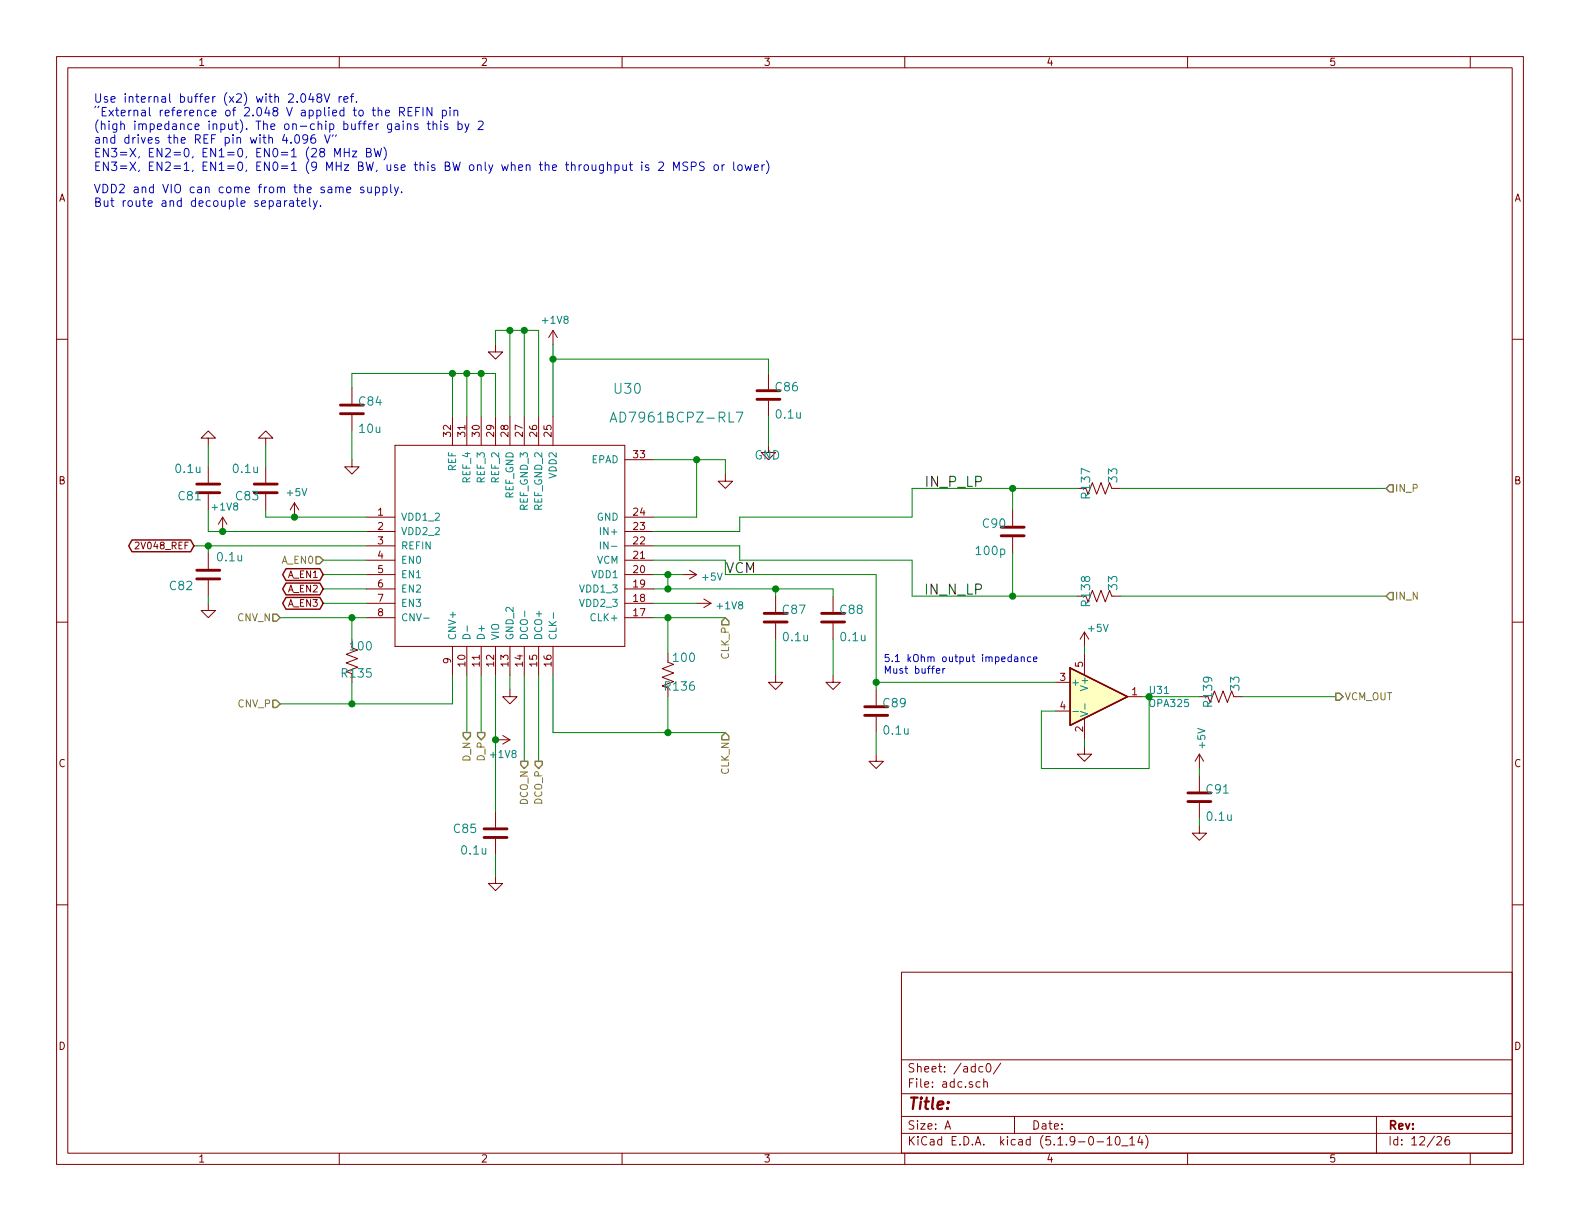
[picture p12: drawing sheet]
<svg xmlns="http://www.w3.org/2000/svg" width="279mm" height="216mm" viewBox="0 0 279 216" stroke-linecap="round" stroke-linejoin="round" font-family="sans-serif">
<g fill="none" stroke="#840000" stroke-width=".18">
<path d="M10 10h259.4v195.9h-259.4zM12 12h255.4v191.9h-255.4zM60 10v2M110 10v2M160 10v2M210 10v2M260 10v2M10 60h2M97.8 58.4v2.6M97.8 58.4l-.8 1.3M97.8 58.4l.8 1.3M267.4 60h2"/>
<path d="M36.8 77.5h1.3l-1.3-1.3-1.2 1.3h1.2v1.2M47 77.5h1.3l-1.3-1.3-1.3 1.3h1.3v1.2M62.2 68.6v2.8M62.2 73.4v2.8M69.8 78.7h40.7v35.6h-40.7zM80 73.7v5M82.5 73.7v5M85.1 73.7v5M87.6 61v1.2h1.3l-1.3 1.3-1.2-1.3h1.2M87.6 73.7v5M90.2 73.7v5M92.7 73.7v5"/>
<path d="M95.2 73.7v5M97.8 73.7v5M135.9 78.7v1.3h1.3l-1.3 1.3-1.3-1.3h1.3M135.9 66v2.8M135.9 70.9v2.8M23.9 96l.5-.1 .2 .3-.7 .9h.7M36.8 82.6v2.7M36.8 87.4v2.8M36.8 97.8v2.8M39.4 91.4l-.8 1.3M39.4 91.4v2.6M39.4 91.4l.7 1.3"/>
<path d="M47 82.6v2.7M47 87.4v2.8M52.1 88.9l-.8 1.3M52.1 88.9v2.5M52.1 88.9l.7 1.3M62.2 81.3v1.3h1.3l-1.3 1.2-1.2-1.2h1.2M64.8 91.4h5M64.8 94h5M64.8 99.1h5M64.8 96.5h5M110.5 91.4h5.1M110.5 94h5.1"/>
<path d="M110.5 99.1h5.1M110.5 96.5h5.1M110.5 81.3h5.1M128.3 83.8v1.3h1.2l-1.2 1.3-1.3-1.3h1.3M179.1 90.2v2.8M179.1 95v2.8M190.5 86.4h1.3M193.5 86.4l.4 1 .8-2.1 .8 2.1 .7-2.1 .4 1.1h1.5M10 110h2M36.8 106.7v1.3h1.3l-1.3 1.2-1.2-1.2h1.2M36.8 102.6v2.8M62.2 114.6l1 .3-2 .8 2 .8-2 .7 1 .4"/>
<path d="M62.2 119.4v1.3M64.8 109.2h5M64.8 106.7h5M64.8 104.1h5M64.8 101.6h5M80 114.3v5.1M82.5 114.3v5.1M85.1 114.3v5.1M87.6 114.3v5.1M90.2 114.3v5.1M92.7 114.3v5.1M95.2 114.3v5.1"/>
<path d="M97.8 114.3v5.1M110.5 109.2h5.1M110.5 106.7h5.1M110.5 104.1h5.1M110.5 101.6h5.1M118.1 115.6v1.5l1 .4-2 .7 2 .8-2 .8 2 .7-2 .8 1 .4M120.6 101.6h2.6M121.9 100.8l1.3 .8M123.2 106.7h2.5M123.2 101.6l-1.3 .8M124.5 105.9l1.2 .8M125.7 106.7l-1.2 .7"/>
<path d="M137.2 119.4v1.3h1.2l-1.2 1.2-1.3-1.2h1.3M137.2 105.4v2.8M137.2 110.2v2.8M147.3 119.4v1.3h1.3l-1.3 1.2-1.3-1.2h1.3M147.3 105.4v2.8M147.3 110.2v2.8M190.5 105.4h1.3M191.8 111.8v2.5M191.8 115.6v3.8M191.8 111.8l-.8 1.2M191.8 111.8l.7 1.2M193.5 105.4l.4 1 .8-2 .8 2 .7-2 .4 1h1.5"/>
<path d="M267.4 110h2M87.6 130.8h2.6M88.9 130l1.3 .8M90.2 121.9v1.3h1.2l-1.2 1.3-1.3-1.3h1.3M90.2 130.8l-1.3 .8M118.1 121.9v1.3M154.9 133.4v1.2h1.3l-1.3 1.3-1.2-1.3h1.2M154.9 121.9v2.8M154.9 126.7v2.8M186.7 120.7h2.5M186.7 125.7h2.5M191.8 132.1v1.3h1.2l-1.2 1.2-1.3-1.2h1.3"/>
<path d="M191.8 127v3.8M199.4 123.2h2.5M212.1 123.2h1.3M212.1 133.4v2.5M212.1 137.2v2.8M212.1 133.4l-.8 1.2M212.1 133.4l.8 1.2M215.1 123.2l.4 1 .8-2 .7 2 .8-2 .4 1h1.5M10 160h2M87.6 154.9v1.3h1.3l-1.3 1.3-1.2-1.3h1.2M87.6 143.5v2.8M87.6 148.3v2.8"/>
<path d="M212.1 146.1v1.2h1.3l-1.3 1.3-1.3-1.3h1.3M212.1 142v2.8M267.4 160h2M159.4 171.9h108v32h-108zM159.4 197.4h108M159.4 193.4h108M159.4 187.4h108M167.1 199.7l.5-1.5 .5 1.5M167.2 199.2h.8M173.3 191.3h-.4l-.3 .2 .1 .6 .2 .2 .4-.1M173.8 188.6h-.4l-.3 .2 .1 .7h.6M174 191.4v-.1a.37 .37 0 0 1 .6 .2v.8"/>
<path d="M174 190.8v1.5M174.5 188.2l.2-.1a.81 .81 0 0 1 .6 .6 .81 .81 0 0 1-.3 .8l-.1 .1a.79 .79 0 0 1-.4-1.4zM177 188l-1.3 1.9M179.4 197.4v3M243.4 197.4v6.5M60 203.9v2M110 203.9v2M159.4 200.4h108M160 203.9v2M194 201.9h1.1M195.8 201.4l.4-.4v1.5M195.8 202.5h.8"/>
<path d="M197.4 201.1l.3-.1a.94 .94 0 0 1 0 1.5 .79 .79 0 0 1-.3-1.4zM198.3 202.6h1.2M199.8 201.4l.4-.4v1.5M199.8 202.5h.8M201.6 200.9l-.4 1.1h.9M201.9 201.5v1M202.6 200.8a1.71 1.71 0 0 1 0 2.2M210 203.9v2M254.1 201.1l.2-.1h.4l.2 .4-.9 1.1h.9M256.2 201a.59 .59 0 0 0-.7 .6l.1 .7 .2 .2 .5-.2 .1-.5-.2-.2-.4-.1-.3 .3M260 203.9v2"/>
</g>
<g fill="none" stroke="#840000" stroke-width=".51">
<path d="M60.2 73.2h4.1M60.2 71.6h4.1M133.9 70.6h4M133.9 69.1h4M34.8 85.6h4.1M34.8 87.1h4.1M45 85.6h4M45 87.1h4M177 94.7h4.1M177 93.2h4.1M34.8 100.8h4.1M34.8 102.4h4.1"/>
<path d="M135.1 110h4.1M135.1 108.5h4.1M145.3 110h4.1M145.3 108.5h4.1M152.9 126.5h4.1M152.9 125h4.1M85.6 148.1h4.1M85.6 146.6h4.1M210.1 141.7h4M210.1 140.2h4"/>
</g>
<g fill="none" stroke="#008484" stroke-width=".18">
<path d="M107.9 74.6l.6-1.7 .6 1.7M108.1 74.1h.8M130.2 72.9h1.2l-.8 1.7M106.2 93.3v1.2M106.2 95.8v1.3M74.9 109.3h1M82 112.3a.66 .66 0 0 1 .8-.1 .66 .66 0 0 1 .3 .7h-1.3zM82.6 110.7v.9M92.8 108.1v.9M97.9 108.4v.9M189.7 125.8h1M191.1 125.8l1.2 .4-1.2 .5"/>
<path d="M191.8 124.4v1"/>
</g>
<path d="M189.2 118.1l10.2 5.1-10.2 5.1z" fill="#ffffc2" stroke="#ffffc2" stroke-width=".18"/>
<path d="M23.3 95.5h10.4l.6 1-.6 1.1h-10.4l-.5-1.1zM50.6 100.6h6l.5 1-.5 1h-6l-.6-1zM50.6 103.1h6l.5 1-.5 1.1h-6l-.6-1.1zM50.6 105.6h6l.5 1.1-.5 1h-6l-.6-1zM189.2 118.1l10.2 5.1-10.2 5.1z" fill="none" stroke="#840000" stroke-width=".25"/>
<g fill="none" stroke="#008400" stroke-width=".18">
<path d="M90.2 58.4v15.3M92.7 58.4v15.3M36.8 78.7v3.9M47 78.7v3.9M62.2 68.6v-2.6h25.4v7.7M62.2 76.2v5.1M80 66v7.7M82.5 66v7.7M85.1 66v7.7M87.6 61v-2.6h7.6v15.3M97.8 61v12.7M97.8 63.5h38.1v2.5"/>
<path d="M135.9 73.7v5M34.3 96.5h30.5M36.8 90.2v3.8h28M36.8 96.5v1.3M47 90.2v1.2h17.8M57.1 99.1h7.7M115.6 96.5h15.2v2.6h30.5v6.3h29.2M115.6 99.1h12.7M115.6 81.3h12.7v2.5M123.2 81.3v10.1h-7.6M179.1 86.4v3.8M179.1 97.8v7.6"/>
<path d="M190.5 86.4h-29.2v5h-30.5v2.6h-15.2M198.1 86.4h47M36.8 105.4v1.3M49.5 109.2h15.3M57.1 104.1h7.7M57.1 101.6h7.7M57.1 106.7h7.7M62.2 109.2v3.8M80 119.4v5.1h-30.5M82.5 119.4v10.1M85.1 119.4v10.1M87.6 119.4v24.1"/>
<path d="M90.2 119.4v2.5M92.7 119.4v15.2M95.2 119.4v15.2M97.8 119.4v10.1h30.5M115.6 104.1h31.7v1.3M115.6 101.6h5M115.6 106.7h7.6M115.6 109.2h12.7M118.1 101.6v2.5M118.1 109.2v6.4M128.3 101.6h26.6v20.3M137.2 104.1v1.3"/>
<path d="M137.2 113v6.4M147.3 113v6.4M191.8 114.3v1.3M198.1 105.4h47M62.2 120.7v3.8M118.1 123.2v6.3M154.9 129.5v3.9M154.9 120.7h31.8M191.8 130.8v1.3M201.9 123.2h10.2M203.2 123.2v12.7h-19.1v-10.2h2.6M212.1 135.9v1.3"/>
<path d="M219.7 123.2h16.5M87.6 151.1v3.8M212.1 144.8v1.3"/>
</g>
<path d="M55.9 98.4h.6l.6 .7-.6 .6h-.6zM245.7 85.7h.7v1.3h-.7l-.6-.6zM48.3 108.6h.6l.6 .6-.6 .7h-.6zM128.3 109.2l.6 .7v.6h-1.3v-.6zM245.7 104.8h.7v1.2h-.7l-.6-.6zM48.3 123.8h.6l.6 .7-.6 .6h-.6zM81.9 129.5h1.3v.7l-.7 .6-.6-.6zM84.5 129.5h1.2v.7l-.6 .6-.6-.6zM92.1 134.6h1.2v.7l-.6 .6-.6-.6zM94.6 134.6h1.3v.7l-.7 .6-.6-.6zM128.3 129.5l.6 .7v.6h-1.3v-.6zM236.2 122.6h.7l.6 .6-.6 .6h-.7z" fill="none" stroke="#848400" stroke-width=".25"/>
<g fill="none" stroke="#0000c2" stroke-width=".18">
<path d="M53.3 16.7l.2-.1a.79 .79 0 0 1 .6 .7 .79 .79 0 0 1-.6 .8l-.2-.2-.1-.4zM55 16.5l-.4 1.1h.9M55.3 17.1v1M56.3 17.2l-.3-.3 .1-.2 .2-.1 .5 .1v.4l-.5 .1-.3 .3v.3l.3 .3h.3l.3-.3v-.3l-.3-.3M57.3 16.6l.5 1.5 .5-1.5M60 17.1v1M60.4 17.1h-.3l-.1 .3M60.8 17.6l.7-.2v-.3h-.5l-.2 .2 .1 .7h.6M62 17.1h.5M62.5 16.6l-.3 .2v1.3M63 17.9v.2M68.2 20l.7-.2-.1-.2-.4-.1-.2 .2v.7h.6"/>
<path d="M70.7 19.8l.7-.1 .1-.2v-.4l-.3-.1h-.5v1.5M71 19.8l.5 .7M72.2 19.7h.5M72.9 19h-.7v1.5h.7M73.5 19.7h.5M74.2 19h-.7v1.5M74.8 19v1.5M76.4 19v1.5l-.9-1.5v1.5M78.2 19.6l.5-.1 .2 .3v.4l-.1 .2h-.6M78.2 19.5v1.5M79.6 19v.1M79.6 19.5v1"/>
<path d="M80.3 19.6h.1a.36 .36 0 0 1 .5 .1v.8M80.3 19.5v1M49 35.6h.6v.9M49.6 35.8l-.5 .1a.3 .3 0 0 0-.2 .3 .3 .3 0 0 0 .2 .3l.5-.1M50.3 23.7l-.3 1.1h.9M50.3 35.5v1M50.7 24.3v1M50.7 35.5l-.2 .1-.2 .2M51.3 35.6h.5l.1 .9M51.5 25.2v.1M51.9 35.8l-.5 .1a.3 .3 0 0 0-.2 .3 .3 .3 0 0 0 .2 .3l.5-.1M52.2 24l.4-.2a.94 .94 0 0 1 0 1.5l-.3-.1-.1-.2-.1-.6z"/>
<path d="M52.4 35.5h.6M52.6 35v1.3l.4 .2M53.4 36l.7-.2v-.2l-.5-.1-.2 .2 .1 .7h.6M54.4 24.5l-.3 .2h-.4l-.2-.2 .2-.6 .4-.1 .2 .2a1 1 0 0 1-.3 1.3h-.3M54.8 35v1.3l.2 .2M55.4 35.5l.4 1M55.7 23.8a.59 .59 0 0 0-.7 .7v.5l.1 .2 .4 .1 .3-.1v-.5l-.1-.2-.5-.1-.2 .3M56.1 35.5l-.5 1.4-.2 .1M56.7 36.3v.2M57.4 23.8l.5 1.5 .5-1.5M59.2 27.7v-1.5l.5 1.1 .5-1.1v1.5M60.9 26.2v1.5"/>
<path d="M60.9 26.9h.8M61.3 33.6l.7-.2v-.3h-.5l-.2 .2 .1 .7h.6M61.7 26.2v1.5M62.3 26.7h.8l-.8 1h.8M64.3 33.1h-.3l-.2 .2v.2l.5 .2v.3h-.5M64.8 26.9h.7l.1-.2-.1-.3-.7-.2v1.5h.6l.2-.1 .1-.4-.1-.1-.3-.2M65 33.1v.8a.35 .35 0 0 0 .3 .2 .35 .35 0 0 0 .4-.2M65.7 33.1v1M66.2 26.2l.3 1.5 .3-1 .3 1 .4-1.5M66.4 33.1h.4l.3 .3v.4l-.1 .2h-.6M66.4 33.1v1.5M67.7 33.1h.5l.3 .3v.4l-.2 .2h-.6"/>
<path d="M67.7 33.1v1.5M67.9 26a1.8 1.8 0 0 1 0 2.3M69.1 32.6v1.3l.2 .2M69.7 33.1l.4 1M70 22h.5l.1 .9M70.5 33.1l-.5 1.3-.3 .2M70.6 22.3h-.5a.3 .3 0 0 0-.2 .3 .3 .3 0 0 0 .2 .3l.5-.1M71 33.9v.2M71.3 21.4v.1M71.3 21.9v1M72 22h.1a.36 .36 0 0 1 .6 .1v.8M72 21.9v1"/>
<path d="M73.9 22l-.4-.1-.2 .2 .1 .2 .5 .2v.3h-.6M75.5 21.9h.6M75.7 21.4v1.3l.1 .1 .3 .1M76.6 22h.1a.36 .36 0 0 1 .5 .1v.8M76.6 21.4v1.5M78 21.4v.1M78 21.9v1M79.1 22l-.3-.1-.2 .2 .1 .2 .4 .2v.3h-.5M81 22a.48 .48 0 0 1 .7 0v.8a.48 .48 0 0 1-.7 0M81 21.4v1.5M82.2 21.9l.4 1M82.9 21.9l-.5 1.4-.2 .1"/>
<path d="M84.6 21.5l.5-.1 .3 .1v.3l-.9 1.1h.9M113.5 28.7v.1M113.5 29.1v1M114.7 29.2a.36 .36 0 0 0-.6 .2l.1 .2 .5 .1 .1 .1-.2 .3h-.5M116.5 28.8l.5-.1 .3 .1v.3l-.9 1h.9M119.1 30.1v-1.4l.5 1 .5-1v1.4M121.6 28.7h-.5l-.3 .1v.4l.7 .3 .1 .3-.3 .3h-.5M122.3 29.4h.7l.1-.3-.1-.3-.2-.1h-.5v1.4M124.5 28.7h-.5l-.3 .1v.4l.7 .3 .1 .3-.2 .3h-.6M126.4 29.2l.3-.1 .4 .3v.4l-.4 .3h-.3l-.1-.3zM127.7 29.1v1M128.1 29.1l-.3 .1-.1 .2"/>
<path d="M129.7 28.7v1.2l.3 .2M130.5 29.3l.3-.2 .4 .2v.5l-.1 .3h-.3l-.3-.1zM131.7 29.1l.3 1 .3-.7 .3 .7 .3-1M133.4 29.6l.7-.1-.1-.3-.4-.1-.2 .3 .1 .7h.5M134.7 29.1v1M135.2 29.1l-.3 .1-.2 .2M135.5 28.4a1.71 1.71 0 0 1 0 2.3M165.6 118.6l.6-.1-.1-.2-.3-.1-.2 .2 .1 .6h.4M166.7 118.2v.8M167.1 118.2l-.4 .2M179.4 116.2h.5l.1 .8M180 116.5h-.4l-.2 .2v.2h.6"/>
<path d="M180.6 116.3l.2-.1h.3v.8M180.6 116.2v.8M182.3 116.2h-.4l-.2 .2 .1 .5h.5M182.8 116.6l.6-.1-.1-.3h-.3l-.2 .1v.6h.5"/>
</g>
<g fill="#008400" stroke="#008400" stroke-width=".25">
<circle cx="118.1" cy="104.1" r=".51"/>
<circle cx="85.1" cy="66" r=".51"/>
<circle cx="80" cy="66" r=".51"/>
<circle cx="90.2" cy="58.4" r=".51"/>
<circle cx="92.7" cy="58.4" r=".51"/>
<circle cx="123.2" cy="81.3" r=".51"/>
<circle cx="118.1" cy="129.5" r=".51"/>
<circle cx="118.1" cy="109.2" r=".51"/>
<circle cx="62.2" cy="109.2" r=".51"/>
<circle cx="62.2" cy="124.5" r=".51"/>
<circle cx="179.1" cy="105.4" r=".51"/>
<circle cx="137.2" cy="104.1" r=".51"/>
<circle cx="179.1" cy="86.4" r=".51"/>
<circle cx="87.6" cy="130.8" r=".51"/>
<circle cx="39.4" cy="94" r=".51"/>
<circle cx="52.1" cy="91.4" r=".51"/>
<circle cx="118.1" cy="101.6" r=".51"/>
<circle cx="203.2" cy="123.2" r=".51"/>
<circle cx="36.8" cy="96.5" r=".51"/>
<circle cx="154.9" cy="120.7" r=".51"/>
<circle cx="97.8" cy="63.5" r=".51"/>
<circle cx="82.6" cy="66" r=".51"/>
</g>
<text font-size="2.8" fill="#840000" x="160.4" y="196.2">Title:</text>
<g font-size="2.5">
<text x="163.9" y="86.1">IN_P_LP</text>
<text x="128.3" y="101.3">VCM</text>
<text x="163.8" y="105.2">IN_N_LP</text>
</g>
<g font-size="2.4" fill="#008484">
<text x="108.7" y="69.6">U30</text>
<text x="109.2" y="74.7">AD7961BCPZ-RL7</text>
</g>
<g font-size="2.1" fill="#0000c2">
<text x="16.5" y="18.2">Use internal buffer (x2) with 2.048V ref.</text>
<text x="16.5" y="20.6">External reference of 2.048 V applied to the REFIN pin</text>
<text x="16.5" y="23">(high impedance input). The on-chip buffer gains this by 2</text>
<text x="16.5" y="25.4">and drives the REF pin with 4.096 V</text>
<text x="16.5" y="27.8">EN3=X, EN2=0, EN1=0, EN0=1 (28 MHz BW)</text>
<text x="16.5" y="30.2">EN3=X, EN2=1, EN1=0, EN0=1 (9 MHz BW, use this BW only when the throughput is 2 MSPS or lower)</text>
<text x="16.5" y="34.2">VDD2 and VIO can come from the same supply.</text>
<text x="16.5" y="36.6">But route and decouple separately.</text>
</g>
<g font-size="2.1" fill="#008484">
<text x="63.6" y="71.7">C84</text>
<text x="137.2" y="69.2">C86</text>
<text x="63.6" y="76.6">10u</text>
<text x="137.4" y="74">0.1u</text>
<text x="31.2" y="83.6">0.1u</text>
<text x="41.4" y="83.6">0.1u</text>
<text x="133.4" y="81.3">GND</text>
<text x="31.6" y="88.5">C81</text>
<text x="41.8" y="88.5">C83</text>
<text x="192.8" y="88" transform="rotate(-90 192.8 88)">R137</text>
<text x="197.6" y="85.2" transform="rotate(-90 197.6 85.2)">33</text>
<text x="173.9" y="93.3">C90</text>
<text x="38.6" y="99.3">0.1u</text>
<text x="172.8" y="98.1">100p</text>
<text x="30.1" y="104.3">C82</text>
<text x="192.8" y="107.1" transform="rotate(-90 192.8 107.1)">R138</text>
<text x="197.6" y="104.2" transform="rotate(-90 197.6 104.2)">33</text>
<text x="138.5" y="108.6">C87</text>
<text x="138.6" y="113.4">0.1u</text>
<text x="148.7" y="108.6">C88</text>
<text x="148.8" y="113.4">0.1u</text>
<text x="60.6" y="119.8">R135</text>
<text x="62.1" y="115">100</text>
<text x="119.2" y="117">100</text>
<text x="117.7" y="122.1">R136</text>
<text x="156.3" y="125.1">C89</text>
<text x="214.4" y="124.8" transform="rotate(-90 214.4 124.8)">R139</text>
<text x="219.2" y="122" transform="rotate(-90 219.2 122)">33</text>
<text x="156.4" y="129.9">0.1u</text>
<text x="213.4" y="140.3">C91</text>
<text x="80.3" y="147.3">C85</text>
<text x="213.6" y="145.1">0.1u</text>
<text x="81.7" y="151.1">0.1u</text>
</g>
<g font-size="2.1" fill="#840000">
<text x="160.4" y="189.6">Sheet: /adc0/</text>
<text x="160.4" y="192.3">File: adc.sch</text>
<text x="160.4" y="202.5">KiCad E.D.A. kicad (5.1.9-0-10_14)</text>
<text x="160.4" y="199.7">Size: A</text>
<text x="182.4" y="199.7">Date:</text>
<text x="245.4" y="199.7">Rev:</text>
<text x="245.4" y="202.5">Id: 12/26</text>
</g>
<g font-size="1.8" fill="#840000">
<text x="35" y="11.6">1</text>
<text x="85" y="11.6">2</text>
<text x="135" y="11.6">3</text>
<text x="185" y="11.6">4</text>
<text x="235" y="11.6">5</text>
<text x="10.4" y="35.6">A</text>
<text x="267.8" y="35.6">A</text>
<text x="79.8" y="77.2" transform="rotate(-90 79.8 77.2)">32</text>
<text x="82.3" y="77.2" transform="rotate(-90 82.3 77.2)">31</text>
<text x="84.8" y="77.2" transform="rotate(-90 84.8 77.2)">30</text>
<text x="87.4" y="77.2" transform="rotate(-90 87.4 77.2)">29</text>
<text x="89.9" y="77.2" transform="rotate(-90 89.9 77.2)">28</text>
<text x="92.5" y="77.2" transform="rotate(-90 92.5 77.2)">27</text>
<text x="95" y="77.2" transform="rotate(-90 95 77.2)">26</text>
<text x="97.5" y="77.2" transform="rotate(-90 97.5 77.2)">25</text>
<text x="112.1" y="81">33</text>
<text x="10.4" y="85.6">B</text>
<text x="267.8" y="85.6">B</text>
<text x="66.8" y="91.2">1</text>
<text x="66.8" y="93.7">2</text>
<text x="112.1" y="93.7">23</text>
<text x="112.1" y="91.2">24</text>
<text x="66.8" y="96.3">3</text>
<text x="66.8" y="98.8">4</text>
<text x="66.8" y="101.3">5</text>
<text x="112.1" y="101.3">20</text>
<text x="112.1" y="98.8">21</text>
<text x="112.1" y="96.3">22</text>
<text x="66.8" y="103.9">6</text>
<text x="66.8" y="106.4">7</text>
<text x="112.1" y="106.4">18</text>
<text x="112.1" y="103.9">19</text>
<text x="66.8" y="109">8</text>
<text x="112.1" y="109">17</text>
<text x="79.8" y="117.3" transform="rotate(-90 79.8 117.3)">9</text>
<text x="82.3" y="117.8" transform="rotate(-90 82.3 117.8)">10</text>
<text x="84.8" y="117.8" transform="rotate(-90 84.8 117.8)">11</text>
<text x="87.4" y="117.8" transform="rotate(-90 87.4 117.8)">12</text>
<text x="89.9" y="117.8" transform="rotate(-90 89.9 117.8)">13</text>
<text x="92.5" y="117.8" transform="rotate(-90 92.5 117.8)">14</text>
<text x="95" y="117.8" transform="rotate(-90 95 117.8)">15</text>
<text x="97.5" y="117.8" transform="rotate(-90 97.5 117.8)">16</text>
<text x="191.5" y="118" transform="rotate(-90 191.5 118)">5</text>
<text x="187.5" y="120.4">3</text>
<text x="187.5" y="125.5">4</text>
<text x="200.2" y="122.9">1</text>
<text x="191.5" y="129.4" transform="rotate(-90 191.5 129.4)">2</text>
<text x="10.4" y="135.6">C</text>
<text x="267.8" y="135.6">C</text>
<text x="10.4" y="185.6">D</text>
<text x="267.8" y="185.6">D</text>
<text x="35" y="205.5">1</text>
<text x="85" y="205.5">2</text>
<text x="135" y="205.5">3</text>
<text x="185" y="205.5">4</text>
<text x="235" y="205.5">5</text>
</g>
<g font-size="1.8" fill="#008484">
<text x="96.1" y="57.3">+1V8</text>
<text x="80.6" y="83.3" transform="rotate(-90 80.6 83.3)">REF</text>
<text x="104.6" y="81.9">EPAD</text>
<text x="50.9" y="87.7">+5V</text>
<text x="83.2" y="85.3" transform="rotate(-90 83.2 85.3)">REF_4</text>
<text x="85.7" y="85.3" transform="rotate(-90 85.7 85.3)">REF_3</text>
<text x="88.3" y="85.3" transform="rotate(-90 88.3 85.3)">REF_2</text>
<text x="90.8" y="88.2" transform="rotate(-90 90.8 88.2)">REF_GND</text>
<text x="98.4" y="84.5" transform="rotate(-90 98.4 84.5)">VDD2</text>
<text x="37.7" y="90.3">+1V8</text>
<text x="70.9" y="92.1">VDD1_2</text>
<text x="70.9" y="94.6">VDD2_2</text>
<text x="93.3" y="90.2" transform="rotate(-90 93.3 90.2)">REF_GND_3</text>
<text x="95.9" y="90.2" transform="rotate(-90 95.9 90.2)">REF_GND_2</text>
<text x="105.5" y="92.1">GND</text>
<text x="106.7" y="94.6">IN+</text>
<text x="70.9" y="97.2">REFIN</text>
<text x="70.9" y="99.7">EN0</text>
<text x="105.5" y="99.7">VCM</text>
<text x="107.1" y="97.2">IN-</text>
<text x="70.9" y="102.2">EN1</text>
<text x="70.9" y="104.8">EN2</text>
<text x="70.9" y="107.3">EN3</text>
<text x="102.8" y="107.3">VDD2_3</text>
<text x="102.8" y="104.8">VDD1_3</text>
<text x="104.7" y="102.2">VDD1</text>
<text x="124.3" y="102.7">+5V</text>
<text x="127" y="107.7">+1V8</text>
<text x="70.9" y="109.9">CNV-</text>
<text x="80.6" y="113.3" transform="rotate(-90 80.6 113.3)">CNV+</text>
<text x="85.7" y="113.3" transform="rotate(-90 85.7 113.3)">D+</text>
<text x="88.3" y="113.3" transform="rotate(-90 88.3 113.3)">VIO</text>
<text x="90.8" y="113.3" transform="rotate(-90 90.8 113.3)">GND_2</text>
<text x="93.3" y="113.3" transform="rotate(-90 93.3 113.3)">DCO-</text>
<text x="95.9" y="113.3" transform="rotate(-90 95.9 113.3)">DCO+</text>
<text x="98.4" y="113.3" transform="rotate(-90 98.4 113.3)">CLK-</text>
<text x="104.8" y="109.9">CLK+</text>
<text x="192.6" y="111.7">+5V</text>
<text x="189.4" y="121.3">+</text>
<text x="192.4" y="121.7" transform="rotate(-90 192.4 121.7)">V+</text>
<text x="203.4" y="122.7">U31</text>
<text x="203.4" y="125">OPA325</text>
<text x="86.9" y="134">+1V8</text>
<text x="213.2" y="132.2" transform="rotate(-90 213.2 132.2)">+5V</text>
</g>
<g font-size="1.8" fill="#848400">
<text x="246.6" y="87">IN_P</text>
<text x="49.9" y="99.7">A_EN0</text>
<text x="246.6" y="106">IN_N</text>
<text x="42" y="109.9">CNV_N</text>
<text x="128.9" y="116.5" transform="rotate(-90 128.9 116.5)">CLK_P</text>
<text x="42.1" y="125.1">CNV_P</text>
<text x="237.7" y="123.8">VCM_OUT</text>
<text x="83.2" y="134.6" transform="rotate(-90 83.2 134.6)">D_N</text>
<text x="85.7" y="134.5" transform="rotate(-90 85.7 134.5)">D_P</text>
<text x="128.9" y="137" transform="rotate(-90 128.9 137)">CLK_N</text>
<text x="93.3" y="142.3" transform="rotate(-90 93.3 142.3)">DCO_N</text>
<text x="95.9" y="142.2" transform="rotate(-90 95.9 142.2)">DCO_P</text>
</g>
<g font-size="1.8" fill="#0000c2">
<text x="156.2" y="117.1">5.1 kOhm output impedance</text>
<text x="156.2" y="119.1">Must buffer</text>
</g>
<g font-size="1.7" fill="#840000">
<text x="24.5" y="97.1">2V048_REF</text>
<text x="51.1" y="102.2">A_EN1</text>
<text x="51.1" y="104.7">A_EN2</text>
<text x="51.1" y="107.3">A_EN3</text>
</g>
</svg>
